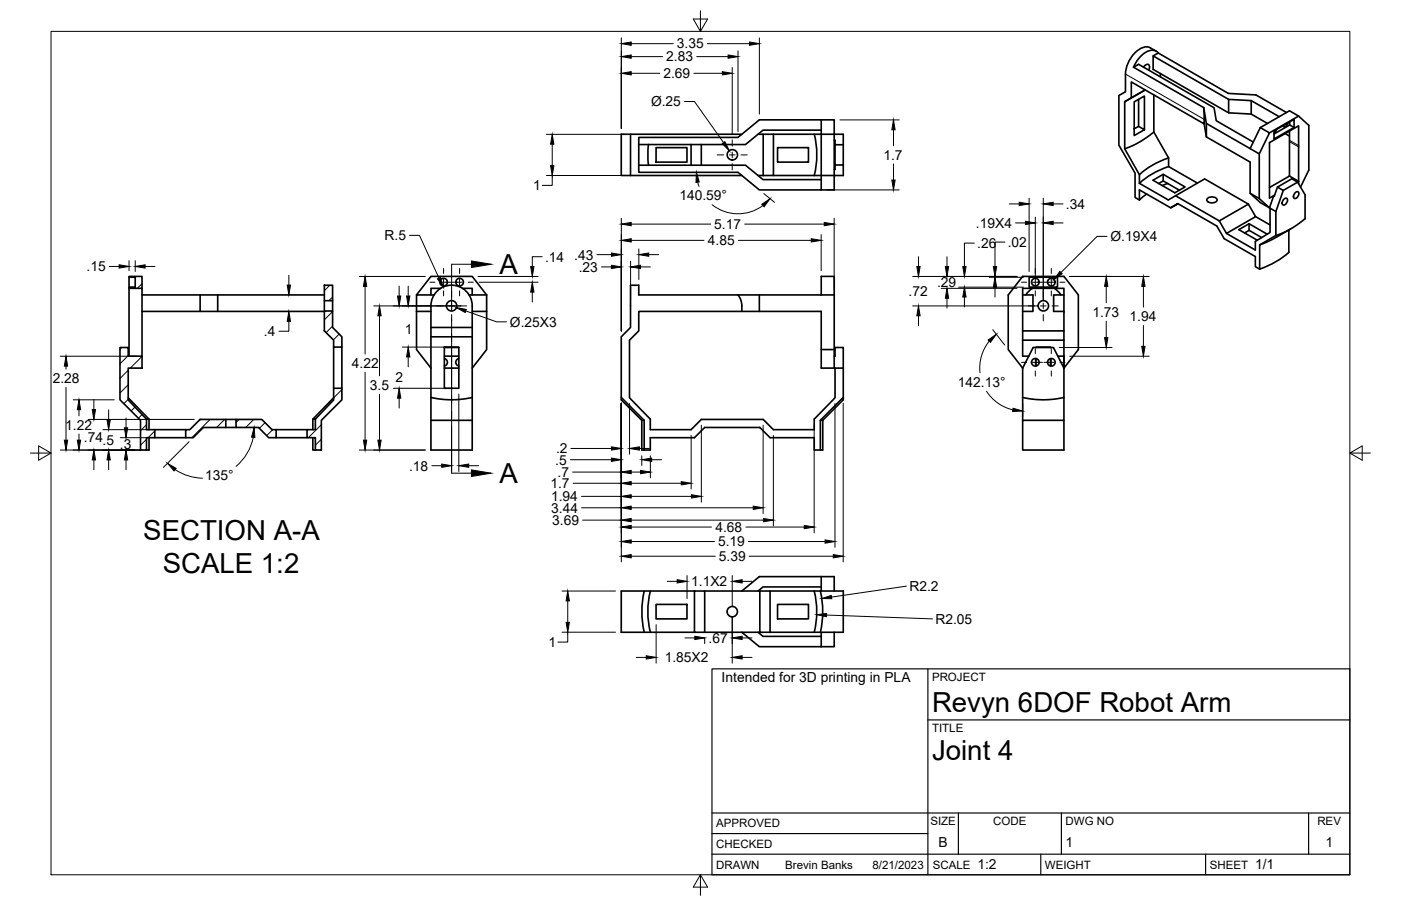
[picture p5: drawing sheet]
<svg xmlns="http://www.w3.org/2000/svg" width="432mm" height="279mm" viewBox="0 0 432 279" stroke-linecap="round" stroke-linejoin="round" font-family="sans-serif">
<!-- layer: Visible -->
<g fill="none" stroke="#000" stroke-width=".51">
<path d="M355.4 17.3l23.3 13.3M356.3 15.8a4.3 4.3 0 0 0-6.6 .6 10.1 10.1 0 0 0-2.8 6.4v5.5l-2.1 1.2v15.3l5 8.6v7.5l1.4 .8M357 16.3l-1.6 1v4.1l23.3 13.4 6.9 .4 5.1 2.9M357 16.3l21.6 12.5 8.5 .5 9.4 5.4M357 16.3a3.1 3.1 0 0 0-4.4 .2l-2.1 2.1-1.1 2.1M253.1 37h-19.1l-6.5 5.4h-30.6v10.7h30.6l6.5 5.5h19.1M253.1 37v21.6M253.1 37h4v4.4M349.4 20.7l21.6 12.5 .8 4.9 13.5 7.7M349.4 20.7l1.5-.9 23.3 13.4 .7 4 11.4 6.6M349.6 39.7l1.3-.7 1.8 1-3.1 1.8v-10.4l3.1-1.8v10.4M350.9 30.6v8.4"/>
<path d="M352.5 20.7l.2-.4a.86 .86 0 0 1 1.3-.4 .86 .86 0 0 1 .2 1.3l-.2 .4M352.9 27.7l-4.2 2.5M353 27.7l-6.4 3.7M355.6 29.3v11.4l4.6 8v2.7l8.9 5.1M357.7 22.7v1M371 33.2l.1 5-22.4-12.9v4.9l-2.1 1.2v14.5l4.6 8M371.1 38.2l.7 4 13.5 7.8v9.6l3.1 2.9 3 1.7M371.8 38.1v4.1M385.6 35.2v-4.2l8.7 5M385.6 31l-6.9-.4v4.2M388.4 39.3l2.9 1.7-3.2 6.5-2.8-1.7M393.5 39.9l-.8 1.1"/>
<path d="M397 37.9a.98 .98 0 0 1-.5 1 .98 .98 0 0 1-1.1-.1M397.5 37.6v.9l-4.8 2.8M397.5 38.5l1.3 .8M400.2 35.8l3.2 2.9v13.7l-2.6 5.3M194.3 41.4v12.7M196.9 50.9h32.9l5.4 4.5h17.9M199.9 44.6l-.2 3.1 .2 3.2M202.2 45.5h9.5v4.5h-9.5zM213 44.6v6.3M216.2 44.6v6.3M228.6 41.4h-37.1v12.7h37.1M233.6 41.4h1.6"/>
<path d="M233.6 54.1h1.6M235.2 41.4h3.2v12.7h-3.2zM238.4 41.4h18.7v12.7h-6.1M238.4 54.1h12.6M239.6 45.5h9.6v4.5h-9.6zM251 41.4a26 26 0 0 1 0 12.7M253.1 40.1h-17.9l-5.4 4.5h-32.9M257.1 41.4h2.8v3.2h-2.5M257.1 43.3h.3v9h-.3M257.1 41.4h.3M257.4 50.9h2.5v3.2h-2.8v4.5h-4M259.9 44.6v6.3"/>
<path d="M351.2 56.5l8.9 5.2 11.2-6.5 13.5 7.7M351.2 53.9v2.6M353.4 59.8l-2.2 1.9M355.6 40.7l-3.9 2.8-2.8 1.5-2.3 .9M358.5 53.8l-3.1 1.8 6.7 3.9 3.2-1.8-6.8-3.9v2l5 2.9M358.5 55.8l-1.4 .8M359.9 56.6l-1.7 .6M360.2 51.4a24.4 24.4 0 0 0-9 5.1M360.2 48.7a24.4 24.4 0 0 0-9 5.2M385.3 59.6l2.8 1.6M388.1 47.5v13.7l3.2 2.9 1.3-3.8M391.3 41l8.9-5.2-2.8-1.6-9 5.1-3.1 6.5"/>
<path d="M392.7 40.4l6.1-3.6v2.5l-6.1 3.6zM393.7 57.7l1.8 1-2.3 6.5M396.1 41.2l1.3 .8M397.4 40.4v13.9l-6.1 3.5M397.4 54.3l2.8 1.6-.3 .2M399.2 59.4a.61 .61 0 0 1 1.1 0 1.43 1.43 0 0 1-1.4 1.8l-.2-.9zM399.9 56.2l-4.4 2.5M400.2 56.7v-17.9l-8.9 5.2v17.1l1.3-.8M351.2 61.7v-3.1l9.6 5.5M362.3 60.4l13.5 7.7M363.1 62.8l-2.3 1.3 2.2-1.3 12.1 6.9 2.2 3.9 9.6 5.5v3.1l1.3 .8M372.1 61.2a2.08 2.08 0 0 1 3 .3 1.78 1.78 0 0 1-3 .6z"/>
<path d="M375.8 68.1l9-5.2 2.2 3.9-9 5.2zM378 72l8.9 5.1v-2.7l4.5-2.7v-7.5l1.8 1v7.4l-5 2.9M385 69v2l-1.4 .8M385 69l-3.2 1.8 5.7 3.3M385 69l5.6 3.2M385 71l3.9 2.3M387 66.8l4.4 2.6M392.6 60.3l.2 .1 .9-2.7 4.4-2.6 1.8 1.1 2.3 3.8v7.5l-2.8 2.1-2.2 1.4-4 1.6M395.7 61.4a.61 .61 0 0 1 1.1 0 1.43 1.43 0 0 1-1.4 1.8l-.2-.9zM397.2 70.9v6.9a26.1 26.1 0 0 1-9 5.2M397.8 70.6l-5.8 3.3-3.8 1.6v7.5M39.8 85.2h4v3.7h-4v-.4h1.9v-3h-1.9z"/>
<path d="M39.8 85.5v3M39.8 88.9v20.9M43.8 91h56.2M43.8 96h56.2M43.8 88.9v20.9M61.7 91v5M67.1 91v5M100 88h2.5v4.7h-2.5zM100 95.9h2.5v5.1l2.9 2.9v3.1h-2.6v-2.1l-2.8-2.9zM100 92.7v3.2M102.5 92.7v3.2M128.4 91l4.4-5.8h12.7l4.5 5.8"/>
<path d="M128.4 96v11.8l4.4 5.7M128.4 96h4.4M133.8 91h-5.4v5M134.7 89.8a6.4 6.4 0 0 1 6.9-1.4 6.4 6.4 0 0 1 3.9 5.9v44.5h-12.7v-44.5a6.3 6.3 0 0 1 1.9-4.5zM135.8 88.9h-3v2.1M142.5 88.9h3v2.1M144.6 91h5.4M150 96v11.8l-4.5 5.7M150 91v5h-4.5M227.5 91h-30.6v-3h-2.6v13l-2.8 2.9v18.7l7 7v9.2h1.9v-3.8h13.6l3.2-3.2h17l3.1 3.2h13.7v3.8h1.8M227.5 91h25.6M227.5 90.9l1 2.2 .1 2.9h-31.7v6l-2.9 2.9v17.8l6.4 6.6v3.2h12.6l3.2-3.2h19l3.2 3.2h12.6v-3.2l6.4-6.6v-9.2h2.5v9.1l-7.1 7"/>
<path d="M228.6 96h24.5v17.5h4.3M234 91v5M253.1 85.2h4v5.8h-4zM257.1 91v22.5M315.2 91h3.2v5h-3.2M317.2 85.5h8.7v3h-8.7zM318.2 88.9l-1.1 .9-.9 1.1M324.9 88.9l1.2 .9 .9 1.1M327.9 91h-3.2v5h3.2M37 107.2h2.5v2.6h4.3v3.7h-4.3v9.8l5.6 6v3.2h2.6v2.5h-2.6v3.8h-1.8v-9.2l-6.3-6.3zM102.8 119.7h2.6v3.6l-6.4 6.3v9.2h-1.8v-3.8h-2.6v-2.5h2.6v-3.2l5.6-6zM102.8 107v12.7"/>
<path d="M105.4 107v12.7M132.8 103.9h12.7M132.8 101h12.7M136.9 107h4.5v12.7h-4.5zM136.9 109.8h4.5M136.9 113.5h4.5M136.9 107.2h4.5M137 110.6a1.17 1.17 0 0 1 .9 1.1 1.17 1.17 0 0 1-.9 1.2M141.4 110.6a1.17 1.17 0 0 0-.9 1.1 1.17 1.17 0 0 0 .9 1.2M253.1 107.8h4M257.1 109.8h.3v-2.6h2.5v6.3M315.2 113.5v16.1"/>
<path d="M315.2 113.5l-4.5-5.7v-16.8l4.5-5.8h12.7l4.5 5.8v16.8l-4.5 5.7M315.2 113.5l3.2-6.3h6.3l3.2 6.3M315.2 104.9h12.7M315.2 102h12.7M317.1 109.8h-1.9v-20.9h12.7v24.6M319.3 107.2h4.5M319.3 110.6v2.3M323.8 110.6v2.3M326.1 109.8h1.8v3.7M327.9 113.5v25.3h-12.7v-9.2h12.7M39.5 122.7l6.4 6.6M45.1 129.3h.8v3.2"/>
<path d="M45.9 135v3.8h-.8M47.7 135h9.5M47.7 132.5h9.5M57.2 132.5h1.3l3.2-3.2h7.9v2.5h-6.9l-3.2 3.2h-2.3zM69.6 131.8h3.1M69.6 129.3h3.1M72.7 129.3h8l3.1 3.2h1.3v2.5h-2.3l-3.1-3.2h-7zM85.1 135h9.5M85.1 132.5h9.5M96.4 135v3.8h.8M96.4 129.3v3.2M102.8 122.7l-6.4 6.6h.8"/>
<path d="M132.8 129.6h12.7M132.8 122.6l2.6 .4 3.4 .3 4.2-.3 2.5-.4M191.5 122.6v.7l6.3 6.3v9.2h.7M197.8 129.6h.7M259.9 122.6v.7l-6.3 6.3v9.2h-.8v-9.2h.8M315.2 122.6l2.6 .4 3.4 .3 4.2-.3 2.5-.4M253.1 177.8v4.5M198.6 182.3a27.9 27.9 0 0 0 0 12.7M200.5 182.3a26 26 0 0 0 0 12.7M202.2 186.4h9.5v4.5h-9.5zM214 182.3h3.2v12.7h-3.2zM214 182.3h-22.5v12.7h22.5"/>
<path d="M217.2 195h17M217.2 182.3h17M228.6 195l5.4 4.4h19.1M228.6 182.3l5.4-4.5h23.1v4.5M233.6 195l1.6 1.3h17.9M237.3 182.3h22.6v12.7h-22.6zM237.3 182.3h-3.1v12.7h3.1M239.6 186.4h9.6v4.5h-9.6zM250.9 182.3a26 26 0 0 1 0 12.7M252.8 182.3a27.9 27.9 0 0 1 0 12.7M253.1 181h-17.9l-1.6 1.3M253.1 195v4.4"/>
<path d="M257.1 195v4.4h-4"/>
<circle cx="225.7" cy="47.7" r="1.6"/>
<circle cx="136.7" cy="87" r="1.17"/>
<circle cx="139.2" cy="94.3" r="1.6"/>
<circle cx="141.7" cy="87" r="1.17"/>
<circle cx="319.1" cy="87" r="1.17"/>
<circle cx="321.6" cy="94.3" r="1.6"/>
<circle cx="324" cy="87" r="1.17"/>
<circle cx="319.1" cy="111.7" r="1.17"/>
<circle cx="324" cy="111.7" r="1.17"/>
<circle cx="225.7" cy="188.6" r="1.6"/>
</g>
<!-- layer: Visible Narrow -->
<path d="M346.9 22.8l24.2 14M397.4 43.3l2.8 1.6M397.4 43.7l2.8 1.6" fill="none" stroke="#000" stroke-width=".31"/>
<!-- layer: Border -->
<path d="M15.7 9.7h400.3v260.1h-400.3zM215.9 3.3v6.4l-2.2-3.8h4.4l-2.2 3.8M9.4 139.7h6.3l-3.8-2.2v4.4l3.8-2.2M416 139.7l3.8 2.2v-4.4l-3.8 2.2h6.4M215.9 269.8l2.2 3.8h-4.4l2.2-3.8v6.3" fill="none" stroke="#000" stroke-width=".31"/>
<!-- layer: Titleblock -->
<path d="M219.4 206.3h196.6v63.5h-196.6zM286 206.3v63.5M286 222h130M219.4 257.1h66.6M219.4 250.7h196.6M295.4 250.7v12.7M327.1 250.7v12.7M403.3 250.7v12.7M219.4 263.4h196.6M320.8 263.4v6.4M371.6 263.4v6.4" fill="none" stroke="#000" stroke-width=".36"/>
<!-- layer: Hatching -->
<g fill="none" stroke="#000" stroke-width=".31">
<path d="M41.5 85.3l-.3 .2M43.8 87.5l-1.5 1.4M101.6 88l-1.6 1.6M102.5 91.6l-1.2 1.2M102.5 96.1l-2.5 2.5M37.5 107.2l-.5 .5M39.5 109.7l-2.5 2.5M39.5 114.2l-2.5 2.5M39.5 118.7l-2.5 2.5M43.8 109.9l-3.6 3.6M102.5 100.5l-2 2.1M104.5 103l-1.8 1.8"/>
<path d="M105.4 106.7l-.4 .3M39.5 123.1l-1.3 1.4M41.6 125.5l-1.2 1.2M43.8 127.8l-1.1 1.2M45.1 131l-1.8 1.8M45.1 135.5l-1.8 1.8M47.7 132.9l-2 2.1M64.7 129.3l-5.6 5.7M69.2 129.3l-2.4 2.5M73.7 129.3l-.9 1M78.2 129.3l-2.5 2.5M81.7 130.3l-1.8 1.8"/>
<path d="M84.1 132.5l-1.9 1.8M99.1 131l-4.1 4M99.1 135.4l-1.9 1.9M105.4 120.1l-2.6 2.6"/>
</g>
<!-- layer: Section Lines -->
<path d="M139.2 98.2v2.4M145.3 81.5h-6.1v14.3M139.2 103v2.4M139.2 107.8v11.9M139.2 122v2.4M139.2 126.8v2.4M139.2 131.6v14.3h6.1" fill="none" stroke="#000" stroke-width=".31"/>
<path d="M145.3 80.5l6.1 1-6.1 1zM145.3 144.9l6.1 1-6.1 1z" fill="#000" stroke="#000" stroke-width=".31"/>
<!-- layer: Smart Centers -->
<g fill="none" stroke="#000" stroke-width=".31">
<path d="M221 47.8h2M224.8 47.8h1.8M225.7 43.1v2M225.7 46.9v1.8M225.7 50.5v1.9M228.4 47.8h1.9M132.5 87h1.5M134.6 94.3h1.9M135.8 87h3.2M136.7 82.8v1.5M136.7 86.1v1.8M136.7 89.7v1.5"/>
<path d="M138.3 94.3h1.8M139.2 89.7v2M139.2 93.5v1.7M139.2 97v2M139.4 87h3.1M141.6 82.8v1.5M141.6 86.1v1.8M141.6 89.7v1.5M141.9 94.3h1.9M144.3 87h1.6M314.9 87h1.5M316.9 94.3h2"/>
<path d="M318.2 87h3.1M319.1 82.8v1.5M319.1 86.1v1.8M319.1 89.7v1.5M320.7 94.3h1.7M321.5 89.7v2M321.5 93.5v1.7M321.5 97v2M321.8 87h3.1M324 82.8v1.5M324 86.1v1.8M324 89.7v1.5"/>
<path d="M324.2 94.3h2M326.7 87h1.5M314.9 111.7h1.5M318.2 111.7h3.1M319.1 107.5v1.6M319.1 110.8v1.8M319.1 114.4v1.6M321.8 111.7h3.1M324 107.5v1.6M324 110.8v1.8M324 114.4v1.6M326.7 111.7h1.5"/>
</g>
<!-- layer: FD_Dimensions -->
<g fill="none" stroke="#000" stroke-width=".31">
<path d="M191.5 11.7v27.9M194.5 17.5h9.7M194.5 13.5h13M214.7 17.5h9.7M218 13.5h13M227.5 15.7v24.9M234 11.7v23.5M194.5 22.6h8.8M211 31.3h3l9 12.7M213.8 22.6h8.8M225.7 20.8v20.6M258.9 37h18.3"/>
<path d="M168.4 41.4h24.2M168.4 54.1h24.2M170.2 54.1v3.1h-3M170.2 44.5v6.6M215 56.2l.4 1.3M235.4 59.7l3.3 2.7M254.9 58.6h22.3M275.4 40v5M275.4 50.6v4.9M126.2 72.6h3.1l6 13.2M167.1 79.2h-3v3M184 78.5h4.4"/>
<path d="M191.5 67.3v34.8M194.5 69.1h24.6M194.5 74.1h22.5M196.9 76.8v9.4M199.9 78.5h3.1M219.5 63.1a12.8 12.8 0 0 0 15.7 .3M227.6 74.1h22.4M229.5 69.1h24.5M253.1 72.3v11.2M257.1 67.3v21.9M283.1 79.2v3M291.9 79.2v3"/>
<path d="M300.3 75h-3.1v7.2M309.7 74.7h-3v7.5M311.1 62.9h3M313 68.7h3M317.2 61.1v22.6M319.1 67v18.3M321.5 61.1v31.5M324.6 62.9h3M324.6 68.7h3M341.2 72.9h-3.1l-11.1 11.2M33.7 82.2h3M39.8 80.4v3.1"/>
<path d="M41.7 80.4v3.3M44.7 82.2h3.1M89 99.1v3.1h-3M89 84.9v3M110.7 85.3h20.4M112.5 88.3v20.9M115.2 94.3h26.8M117 97.4v18.5M123 88.2v3.1M125.8 88.2v3.1M143.6 95.9l9.4 3.4h3.1M147.3 85.3h18.5"/>
<path d="M147.7 87h18.1M164.1 90.1v3M185.4 82.3h3M194.4 80.5v12.1M197.4 82.3h3M281.3 85.3h32.1M281.3 94.3h38.5M283.1 97.4v3M290.1 88.9h23.3M291.9 92v3M295.5 88.6h19.9M297.2 91.6v3.1"/>
<path d="M304.9 85.5h10.5M306.7 88.6v3M329.7 85.3h24.5M341 88.3v5.1M341 99v5.1M352.4 88.3v6.4M18.6 109.9h23.4M20.3 112.9v.9M20.3 119.5v16.2M112.5 114.8v20.9M121.2 119.7h18.4M124 107h15.6"/>
<path d="M125.8 110.1v3M139.2 100.8v44.6M304.9 105.2a13.2 13.2 0 0 0-2.9 9.8M306 101.7l3.7 4.7M326.5 107.2h16.2M329.7 109.9h24.5M352.4 100.4v6.4M18.6 138.8h24.8M22.6 123.3h12.6M24.3 126.3v1.9M24.3 133.8v1.9M27.2 129.3h32.7"/>
<path d="M28.9 123.3v3M31.7 132.5h14.2M33.5 126.4v3.1M37.1 135h8.8M38.8 128.9v3M58.3 136.2l-7.9 7.9M71.4 131.8h8.7M78.1 134.8a15.7 15.7 0 0 1-5.3 9M110.7 138.8h20.4M117 121.5v14.2M123 122.8v3M141.4 121.5v23.9"/>
<path d="M176 138.3h12.4M191.5 124.4v48.9M194 124.4v15.7M197.1 138.3h3M213 134.3v16.5M216.2 131.1v23.8M235.2 131.1v27.3M238.4 134.3v27.9M250.9 131v33.3M257.3 124.4v44.4M259.9 124.4v48.9M304 120.6a13.2 13.2 0 0 0 8.2 5.8"/>
<path d="M315.2 124.4v4.1M28.9 141.8v3.1M33.5 141.8v3.1M38.8 141.8v3.1M54 144.8a15.7 15.7 0 0 0 8.4 2.7M133.1 143.6h3M144.5 143.6h3M175.8 141.8h12.6M176.5 145.6h15M176.7 149h14.8M179.2 153.1h12.3M179.2 156.6h12.3"/>
<path d="M194.5 145.6h2.9M194.5 149h15.5M194.5 153.1h18.6M194.5 156.6h37.7M197.8 140.6v3M200.4 140.6v6.8M200.9 141.8h3M179.6 160.4h11.9M194.5 160.4h40.8M194.5 162.5h24.8M194.5 167h25.7M194.5 171.5h26"/>
<path d="M205.7 179.3h3M211.8 177.5v7.1M225.7 177.5v9.3M228.7 179.3h3.1M229.9 162.5h18M230.7 167h23.6M230.9 171.5h25.9M173.2 182.3h16.5M173.2 195h16.5M175 195v3h-3.1M175 185.3v6.6M202.2 192.6v11.9"/>
<path d="M211.1 196.7h3M217.2 196.7v1.8M225.7 190.4v14.1M228.7 196.7h3.1M254.7 189.7l32.7 1.2M279.4 180.8l-23.1 3.3M196.1 202.7h3.1M228.7 202.7h3.1"/>
</g>
<g fill="#000" stroke="#000" stroke-width=".31">
<path d="M191.5 17.5l3-.5v1zM191.5 13.5l3-.5v1zM224.4 17l3.1 .5-3.1 .5zM231 13l3 .5-3 .5zM191.5 22.6l3-.5v1zM222.6 22.1l3.1 .5-3.1 .5zM170.2 41.4l.5 3.1h-1zM169.7 51.1h1l-.5 3zM214.7 53.1l.8 3-1 .1zM222.6 44.3l.8-.6 1.4 2.8zM275.4 37l.5 3h-1zM274.9 55.5h1l-.5 3.1z"/>
<path d="M188.4 78l3.1 .5-3.1 .5zM191.5 69.1l3-.5v1zM191.5 74.1l3-.5v1zM196.9 78.5l3-.5v1zM234.8 63l2.5-1.7-1.8 2.5zM250 73.6l3.1 .5-3.1 .5zM254 68.6l3.1 .5-3.1 .5zM314.1 62.4l3.1 .5-3.1 .5zM316 68.2l3.1 .5-3.1 .6zM321.5 62.9l3.1-.5v1zM321.5 68.7l3.1-.5v1.1zM36.7 81.7l3.1 .5-3.1 .5z"/>
<path d="M41.7 82.2l3-.5v1zM88.5 87.9h1l-.5 3.1zM89 96.1l.5 3h-1zM112.5 85.3l.5 3h-1zM117 94.3l.5 3.1h-1zM122.5 91.3h1l-.5 3zM125.3 91.3h1l-.5 3zM134.8 86l1-.4 .8 3zM140.7 94.9l3 .5-.3 1zM164.1 87l.5 3.1h-1zM163.6 82.2h1l-.5 3.1zM188.4 81.8l3.1 .5-3.1 .5z"/>
<path d="M194.4 82.3l3-.5v1zM282.6 82.2h1l-.5 3.1zM283.1 94.3l.5 3.1h-1zM291.4 82.2h1l-.5 3.1zM291.9 88.9l.5 3.1h-1zM297.2 88.6l.6 3h-1.1zM296.7 82.2h1.1l-.6 3.1zM306.7 85.5l.5 3.1h-1zM306.2 82.2h1l-.5 3.1zM326.6 83.7l.8 .7-2.6 1.8zM341 85.3l.5 3h-1.1zM352.4 85.3l.5 3h-1z"/>
<path d="M20.3 109.9l.5 3h-1zM125.8 107l.5 3.1h-1zM304.5 104.9l2.6-1.8-1.8 2.5zM340.4 104.1h1.1l-.5 3.1zM351.9 106.8h1l-.5 3.1zM19.8 135.7h1l-.5 3.1zM23.8 135.7h1l-.5 3.1zM24.3 123.3l.5 3h-1zM28.4 126.3h1l-.5 3zM33 129.5h1l-.5 3zM38.3 131.9h1l-.5 3.1zM78.3 131.8l.2 3.1-1-.1z"/>
<path d="M112 135.7h1l-.5 3.1zM116.5 135.7h1l-.5 3.1zM123 119.7l.5 3.1h-1zM188.4 137.8l3.1 .5-3.1 .5zM194 138.3l3.1-.5v1zM312.2 125.9l3 .8-3.1 .2zM28.9 138.8l.5 3h-1zM33.5 138.8l.5 3h-1zM38.8 138.8l.5 3h-1zM51.6 142.9l2.7 1.5-.6 .8zM136.1 143.1l3.1 .5-3.1 .5zM141.4 143.6l3.1-.5v1z"/>
<path d="M188.4 141.3l3.1 .5-3.1 .5zM191.5 145.6l3-.5v1zM191.5 149l3-.5v1zM191.5 153.1l3-.5v1zM191.5 156.6l3-.5v1zM191.5 160.4l3-.5v1zM197.4 145.1l3 .5-3 .5zM197.8 141.8l3.1-.5v1zM210 148.5l3 .5-3 .5zM213.1 152.6l3.1 .5-3.1 .5zM232.2 156.1l3 .5-3 .5zM235.3 159.9l3.1 .5-3.1 .5z"/>
<path d="M191.5 162.5l3-.5v1zM191.5 167l3-.5v1zM191.5 171.5l3-.5v1zM208.7 178.8l3.1 .5-3.1 .5zM225.7 179.3l3-.5v1zM247.9 162l3 .5-3 .5zM254.3 166.5l3 .5-3 .5zM256.8 171l3.1 .5-3.1 .5zM175 182.3l.5 3h-1zM174.5 191.9h1l-.5 3.1zM214.1 196.2l3.1 .5-3.1 .5zM225.7 196.7l3-.5v1z"/>
<path d="M251.7 189.6l3.1-.4-.1 1zM253.3 184.6l2.9-1 .1 1zM199.2 202.2l3 .5-3 .5zM225.7 202.7l3-.5v1z"/>
</g>
<g font-size="8.5">
<text x="153.9" y="84.5">A</text>
<text x="153.9" y="149">A</text>
<text x="44.2" y="166.5">SECTION A-A</text>
<text x="50.1" y="176.8">SCALE 1:2</text>
<text x="287.3" y="219.5">Revyn 6DOF Robot Arm</text>
<text x="287.3" y="234.5">Joint 4</text>
</g>
<g font-size="4.3">
<text x="208.6" y="14.9">3.35</text>
<text x="205.4" y="19">2.83</text>
<text x="204.5" y="24.1">2.69</text>
<text x="200.7" y="32.8">Ø.25</text>
<text x="272.3" y="49.3">1.7</text>
<text x="164.3" y="58.7">1</text>
<text x="209.4" y="61.8">140.59°</text>
<text x="328.5" y="64.4">.34</text>
<text x="220.2" y="70.6">5.17</text>
<text x="300.8" y="70.3">.19X4</text>
<text x="118.5" y="74.1">R.5</text>
<text x="218.2" y="75.6">4.85</text>
<text x="301.2" y="76.5">.26</text>
<text x="310.6" y="76.2">.02</text>
<text x="342.3" y="74.4">Ø.19X4</text>
<text x="26.7" y="83.7">.15</text>
<text x="168" y="80.7">.14</text>
<text x="177" y="80">.43</text>
<text x="178.4" y="83.8">.23</text>
<text x="288.8" y="88.6">.29</text>
<text x="280" y="91.3">.72</text>
<text x="157.2" y="100.7">Ø.25X3</text>
<text x="336.7" y="97.7">1.73</text>
<text x="348.1" y="99.1">1.94</text>
<text x="81.4" y="103.7">.4</text>
<text x="124.8" y="102.9">1</text>
<text x="108.5" y="113.5">4.22</text>
<text x="16.2" y="118.2">2.28</text>
<text x="121.9" y="117.8">2</text>
<text x="295.2" y="119.3">142.13°</text>
<text x="114" y="120.2">3.5</text>
<text x="20.1" y="132.6">1.22</text>
<text x="25.9" y="136.4">.74.5</text>
<text x="37" y="138.4">.3</text>
<text x="171.2" y="143.3">.5</text>
<text x="171.4" y="139.8">.2</text>
<text x="63.2" y="148.1">135°</text>
<text x="126.1" y="145.1">.18</text>
<text x="171.9" y="147.1">.7</text>
<text x="169.7" y="150.6">1.7</text>
<text x="169.9" y="154.6">1.94</text>
<text x="169.9" y="158.1">3.44</text>
<text x="170.2" y="161.9">3.69</text>
<text x="220.5" y="164">4.68</text>
<text x="221.3" y="168.5">5.19</text>
<text x="221.6" y="173">5.39</text>
<text x="213" y="180.8">1.1X2</text>
<text x="280.3" y="182.3">R2.2</text>
<text x="288.3" y="192.3">R2.05</text>
<text x="169.1" y="199.5">1</text>
<text x="218.4" y="198.2">.67</text>
<text x="204.9" y="204.2">1.85X2</text>
<text x="222.4" y="210.3">Intended for 3D printing in PLA</text>
<text x="289.3" y="261.2">B</text>
<text x="328.4" y="261.2">1</text>
<text x="408.5" y="261.2">1</text>
<text x="301.2" y="268.1">1:2</text>
<text x="386.8" y="268.1">1/1</text>
</g>
<g font-size="3.5">
<text x="287.3" y="210.1">PROJECT</text>
<text x="287.3" y="225.8">TITLE</text>
<text x="220.7" y="255.2">APPROVED</text>
<text x="286.7" y="254.5">SIZE</text>
<text x="306.1" y="254.5">CODE</text>
<text x="328.4" y="254.5">DWG NO</text>
<text x="406" y="254.5">REV</text>
<text x="220.7" y="261.5">CHECKED</text>
<text x="220.7" y="267.9">DRAWN</text>
<text x="242" y="267.9">Brevin Banks</text>
<text x="268.9" y="267.9">8/21/2023</text>
<text x="287.5" y="267.9">SCALE</text>
<text x="322.1" y="267.9">WEIGHT</text>
<text x="372.9" y="267.9">SHEET</text>
</g>
</svg>
